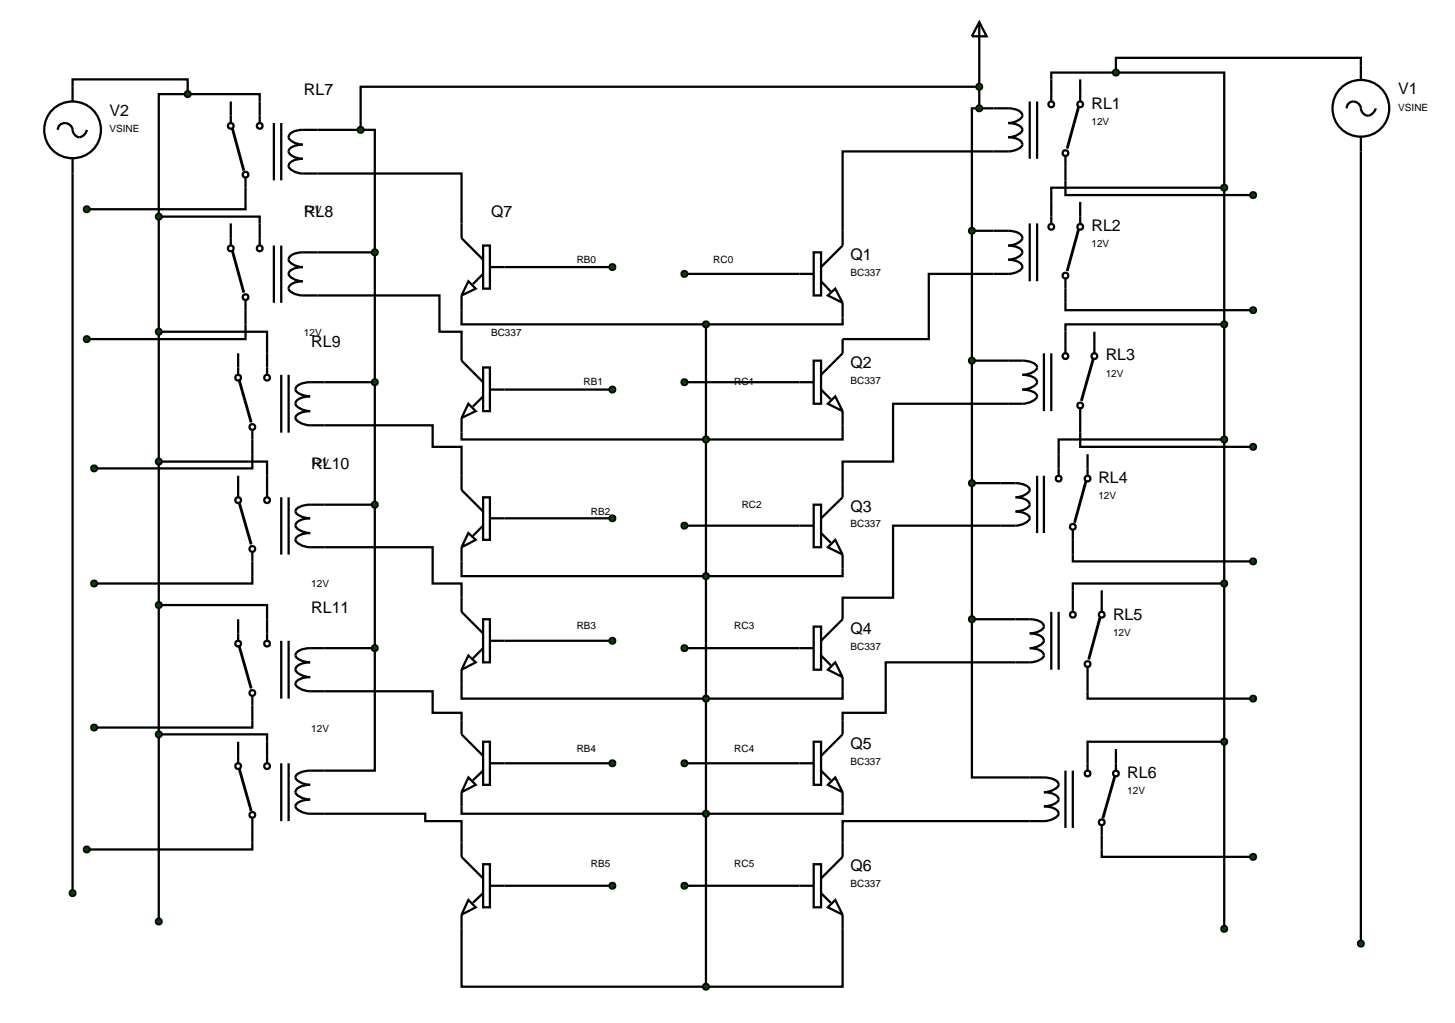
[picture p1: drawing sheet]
<svg xmlns="http://www.w3.org/2000/svg" width="257mm" height="180mm" viewBox="0 0 257 180" stroke-linecap="round" stroke-linejoin="round" font-family="sans-serif">
<g fill="none" stroke="#000" stroke-width=".4">
<path d="M12.8 15.3v-1.3h20.3v2.6M33.1 16.6h12.7v5.1M33.1 16.6h-5.1v21.6M40.7 17.9v3.8M172.7 19.1h5.1a2.98 2.98 0 0 1 2.4 .9 .91 .91 0 0 1-.7 1.2l-1.1 .4-.6 .1a3.2 3.2 0 0 1 2.4 .9 .88 .88 0 0 1-.7 1.1l-1.1 .4-.6 .1a2.98 2.98 0 0 1 2.4 .9 .85 .85 0 0 1-.7 1.2 7.4 7.4 0 0 1-4.3 .4h-26.6v16.6l-3.8 3.8M172.7 19.1h-1.3v21.6M172.7 15.3h-109.1v7.6M172.7 9v10.1M181.6 17.9v10.1M182.9 17.9v10.1M190.5 14v3.9M196.8 12.8h-11.4v5.1"/>
<path d="M196.8 12.8h19.1v20.3M240 11.5v-1.3h-43.2v2.6M12.8 30.6v126.9M28 38.2h17.8v5.1M28 38.2v124.3M40.7 39.4v3.9M43.3 31.3v5.6h-28M48.3 21.7v10.1M49.6 21.7v10.1M63.6 22.9h-10.2a2.98 2.98 0 0 0-2.4 .9 .91 .91 0 0 0 .7 1.2l1.1 .4 .6 .1a3.2 3.2 0 0 0-2.4 .9 .91 .91 0 0 0 .7 1.2l1.1 .3 .6 .1a2.98 2.98 0 0 0-2.4 .9 .91 .91 0 0 0 .7 1.2 6.7 6.7 0 0 0 4.3 .5h25.4v11.4l3.8 3.8M63.6 22.9h2.5v21.6M181.6 39.4v10.2"/>
<path d="M182.9 39.4v10.2M187.9 27.5v6.9h33.1M190.5 35.6v3.8M215.9 33.1h-30.5v6.3M215.9 33.1v130.7M240 26.7v139.7M28 58.5h19.1v7.6M43.3 52.9v6.9h-28M48.3 43.3v10.1M49.6 43.3v10.1M66.1 44.5h-12.7a2.98 2.98 0 0 0-2.4 .9 .91 .91 0 0 0 .7 1.2l1.1 .4 .6 .1a3.2 3.2 0 0 0-2.4 .9 .88 .88 0 0 0 .7 1.1l1.1 .4 .6 .1a2.98 2.98 0 0 0-2.4 .9 .85 .85 0 0 0 .7 1.2 7.4 7.4 0 0 0 4.3 .4h21.5v6.4h3.9v5.1l3.8 3.8M66.1 44.5v69.8"/>
<path d="M81.4 52.1v5.1h43.1M82.6 49.6l1.3 1.3-2.5 1.2zM85.2 43.3h1.2v7.6h-1.2zM85.2 48.3l-1.8 1.8M86.4 47.1h21.6M120.7 48.3h22.8M124.5 57.2v116.8M143.5 44.5h1.3v7.6h-1.3zM144.8 49.6l1.7 1.8M146 52.1l1.3-1.2 1.3 2.5zM148.6 53.4v3.8h-24.1M171.4 40.7h6.4a2.98 2.98 0 0 1 2.4 .9 .91 .91 0 0 1-.7 1.2l-1.1 .4-.6 .1a3.2 3.2 0 0 1 2.4 .9 .88 .88 0 0 1-.7 1.1l-1.1 .4-.6 .1a2.98 2.98 0 0 1 2.4 .9 .85 .85 0 0 1-.7 1.2 7.4 7.4 0 0 1-4.3 .4h-11.4v11.5h-15.2v2.5l-3.8 3.8"/>
<path d="M171.4 40.7v68.5M187.9 49.1v5.6h33.1M193 58.5v3.8M215.9 57.2h-28v5.1M42 62.3v3.8M44.5 75.8v6.8h-27.9M49.6 66.1v10.2M50.9 66.1v10.2M66.1 67.4h-11.4a3.2 3.2 0 0 0-2.5 .9l-.1 .4a2.77 2.77 0 0 0 2.6 1.2 3.2 3.2 0 0 0-2.5 .9 .9 .9 0 0 0 .7 1.2l1.2 .4 .6 .1a3.4 3.4 0 0 0-2.5 .9l-.1 .3a2.79 2.79 0 0 0 2.6 1.3h21.6v3.8h5.1v7.6l3.8 3.8M82.6 71.2l1.3 1.3-2.5 1.2zM85.2 64.8h1.2v7.7h-1.2zM85.2 69.9l-1.8 1.8"/>
<path d="M86.4 68.7h21.6M120.7 67.4h22.8M143.5 63.6h1.3v7.6h-1.3zM144.8 68.7l1.7 1.7M146 71.2l1.3-1.3 1.3 2.6zM148.6 72.5v5h-67.2v-3.8M171.4 63.6h8.9a3.4 3.4 0 0 1 2.5 .9 .9 .9 0 0 1-.7 1.2l-1.2 .3-.6 .1a3.2 3.2 0 0 1 2.5 .9 .9 .9 0 0 1-.7 1.2l-1.2 .4-.6 .1a3.4 3.4 0 0 1 2.5 .9l.1 .3a2.79 2.79 0 0 1-2.6 1.3h-22.8v10.2h-8.9v6.3l-3.8 3.7M184.1 62.3v10.2M185.4 62.3v10.2M190.5 72v6.8h30.5M215.9 77.5h-29.2v6.4M28 81.4h19.1v6.3"/>
<path d="M42 83.9v3.8M44.5 97.3v5.6h-27.9M49.6 87.7v10.1M50.9 87.7v10.1M66.1 89h-11.4a3.4 3.4 0 0 0-2.5 .9l-.1 .3a2.77 2.77 0 0 0 2.6 1.2 3.2 3.2 0 0 0-2.5 .9 .9 .9 0 0 0 .7 1.2l1.2 .4 .6 .1a3.4 3.4 0 0 0-2.5 .9l-.1 .3a2.79 2.79 0 0 0 2.6 1.3h21.6v6.4h5.1v5l3.8 3.8M81.4 96.5v5.1h67.2v-3.8M82.6 94l1.3 1.2-2.5 1.3zM85.2 87.7h1.2v7.5h-1.2zM85.2 92.7l-1.8 1.8M86.4 91.4h21.6M120.7 92.7h22.8M143.5 89h1.3v7.5h-1.3z"/>
<path d="M144.8 94l1.7 1.7M146 96.5l1.3-1.3 1.3 2.6zM171.4 85.2h7.7a3.3 3.3 0 0 1 2.4 .9l.1 .3a2.73 2.73 0 0 1-2.5 1.3 3.1 3.1 0 0 1 2.4 .9l.1 .4a2.7 2.7 0 0 1-2.5 1.2 3.3 3.3 0 0 1 2.4 .9l.1 .3a2.73 2.73 0 0 1-2.5 1.3h-21.6v12.7h-8.9v3.8l-3.8 3.8M182.9 83.9v10.1M184.1 83.9v10.1M189.2 93.5v5.5h31.8M191.8 80.1v3.8M28 106.7h19.1v6.3M42 109.2v3.8M49.6 113v10.2M50.9 113v10.2M66.1 114.3h-11.4a3.2 3.2 0 0 0-2.5 .9l-.1 .4a2.77 2.77 0 0 0 2.6 1.2 3.2 3.2 0 0 0-2.5 .9 .9 .9 0 0 0 .7 1.2l1.2 .4 .6 .1a3.4 3.4 0 0 0-2.5 .9l-.1 .3a2.79 2.79 0 0 0 2.6 1.3h21.6v3.8h5.1v3.8l3.8 3.8"/>
<path d="M66.1 114.3v21.6h-8.9a9 9 0 0 0-4.3 .3l-.7 .6-.1 .3a2.79 2.79 0 0 0 2.6 1.3 3.2 3.2 0 0 0-2.5 .9 .9 .9 0 0 0 .7 1.2l1.2 .4 .6 .1a3.4 3.4 0 0 0-2.5 .9l-.1 .3a2.79 2.79 0 0 0 2.6 1.3h20.3v1.3h6.4v6.3l3.8 3.8M81.4 118.1v5.1h67.2v-3.8M82.6 115.6l1.3 1.2-2.5 1.3zM85.2 109.2h1.2v7.6h-1.2zM85.2 114.3l-1.8 1.8M86.4 113h21.6M120.7 114.3h22.8M143.5 110.5h1.3v7.6h-1.3zM144.8 115.6l1.7 1.7M146 118.1l1.3-1.3 1.3 2.6zM171.4 109.2h10.2a2.98 2.98 0 0 1 2.4 .9 .85 .85 0 0 1-.7 1.2l-1.1 .3-.6 .1a2.98 2.98 0 0 1 2.4 .9 .91 .91 0 0 1-.7 1.2l-1.1 .4-.6 .1a2.98 2.98 0 0 1 2.4 .9 .85 .85 0 0 1-.7 1.2 7.3 7.3 0 0 1-4.2 .4h-22.9v8.9h-7.6v3.8l-3.8 3.8M171.4 109.2v27.9h10.2a8.7 8.7 0 0 1 4.3 .3 .91 .91 0 0 1 .7 1.3 3.3 3.3 0 0 1-2.5 1 3.2 3.2 0 0 1 2.5 .9l.1 .4a2.77 2.77 0 0 1-2.6 1.2 3.2 3.2 0 0 1 2.5 .9 .9 .9 0 0 1-.7 1.2 6.9 6.9 0 0 1-4.3 .5h-33v6.3l-3.8 3.8"/>
<path d="M185.4 107.9v10.2M186.7 107.9v10.2M191.8 117.6v5.6h29.2M194.3 104.1v3.8M215.9 102.9h-26.7v5M28 129.5h19.1v5.1M42 130.8v3.8M44.5 122.7v5.6h-27.9M49.6 134.6v10.2M50.9 134.6v10.2M81.4 139.7v3.8h67.2v-3.8M82.6 137.1l1.3 1.3-2.5 1.3z"/>
<path d="M85.2 130.8h1.2v7.6h-1.2zM85.2 135.9l-1.8 1.7M86.4 134.6h21.6M120.7 134.6h22.8M143.5 130.8h1.3v7.6h-1.3zM144.8 135.9l1.7 1.7M146 138.4l1.3-1.3 1.3 2.6zM187.9 135.9v10.1M189.2 135.9v10.1M196.8 132.1v3.8M215.9 130.8h-24.1v5.1M44.5 144.3v5.5h-29.2"/>
<path d="M82.6 158.7l1.3 1.3-2.5 1.3zM85.2 152.4h1.2v7.6h-1.2zM85.2 157.5l-1.8 1.7M86.4 156.2h21.6M120.7 156.2h22.8M143.5 152.4h1.3v7.6h-1.3zM144.8 157.5l1.7 1.7M147.3 158.7l1.3 2.6-2.6-1.3zM194.3 145.5v5.6h26.7M81.4 161.3v12.7h43.1M148.6 161.3v12.7h-24.1"/>
<circle cx="185.4" cy="18.4" r=".51"/>
<circle cx="190.5" cy="18.4" r=".51"/>
<circle cx="40.7" cy="22.2" r=".51"/>
<circle cx="43.3" cy="30.8" r=".51"/>
<circle cx="45.8" cy="22.2" r=".51"/>
<circle cx="185.4" cy="40" r=".51"/>
<circle cx="187.9" cy="27" r=".51"/>
<circle cx="190.5" cy="40" r=".51"/>
<circle cx="40.7" cy="43.8" r=".51"/>
<circle cx="43.3" cy="52.4" r=".51"/>
<circle cx="45.8" cy="43.8" r=".51"/>
<circle cx="187.9" cy="48.6" r=".51"/>
<circle cx="42" cy="66.6" r=".51"/>
<circle cx="44.5" cy="75.3" r=".51"/>
<circle cx="47.1" cy="66.6" r=".51"/>
<circle cx="187.9" cy="62.8" r=".51"/>
<circle cx="190.5" cy="71.5" r=".51"/>
<circle cx="193" cy="62.8" r=".51"/>
<circle cx="42" cy="88.2" r=".51"/>
<circle cx="44.5" cy="96.8" r=".51"/>
<circle cx="47.1" cy="88.2" r=".51"/>
<circle cx="186.7" cy="84.4" r=".51"/>
<circle cx="189.2" cy="92.9" r=".51"/>
<circle cx="191.8" cy="84.4" r=".51"/>
<circle cx="42" cy="113.5" r=".51"/>
<circle cx="47.1" cy="113.5" r=".51"/>
<circle cx="189.2" cy="108.4" r=".51"/>
<circle cx="191.8" cy="117.1" r=".51"/>
<circle cx="194.3" cy="108.4" r=".51"/>
<circle cx="42" cy="135.1" r=".51"/>
<circle cx="44.5" cy="122.2" r=".51"/>
<circle cx="47.1" cy="135.1" r=".51"/>
<circle cx="191.8" cy="136.4" r=".51"/>
<circle cx="196.8" cy="136.4" r=".51"/>
<circle cx="44.5" cy="143.7" r=".51"/>
<circle cx="194.3" cy="145" r=".51"/>
</g>
<path d="M190.2 18.9l-2 7.3M41 22.7l2 7.4M41 44.3l2 7.3M190.2 40.5l-2 7.3M42.2 67.1l2.1 7.4M192.8 63.3l-2.1 7.4M42.2 88.7l2.1 7.3M191.5 84.9l-2 7.3M42.2 114l2.1 7.4M194 108.9l-2 7.4M42.2 135.6l2.1 7.4M196.6 136.9l-2.1 7.4" fill="none" stroke="#000" stroke-width=".5"/>
<g fill="#004000" stroke="#000" stroke-width=".4">
<path d="M124.2 56.8l.3-.1-.5 .5zM124.5 56.7l.4 .2 .1 .3zM124.5 57.7l.5-.5-.2 .4zM124 57.2l.5 .5-.4-.2z"/>
<path d="M124.2 77.1l.3-.1-.5 .5zM124.5 77l.3 .1 .2 .4zM124.5 78l.5-.5-.2 .4zM124 77.5l.5 .5-.4-.2z"/>
<path d="M124.2 101.2l.3-.1-.5 .5zM124.5 101.1l.3 .1 .2 .4zM124.5 102.1l.5-.5-.2 .4zM124 101.6l.5 .5-.3-.1z"/>
<path d="M124.2 122.8l.3-.1-.5 .5zM124.5 122.7l.3 .1 .2 .4zM125 123.2l-.2 .4-.3 .1zM124 123.2l.5 .5-.4-.2z"/>
<path d="M124.2 143.1l.3-.1-.5 .5zM124.5 143l.3 .1 .2 .4zM124.5 144l.5-.5-.2 .4zM124 143.5l.5 .5-.3-.1z"/>
<path d="M124.2 173.6l.3-.1-.5 .5zM124.5 173.5l.3 .1 .2 .4zM125 174l-.2 .4-.3 .1zM124 174l.5 .5-.4-.2z"/>
<path d="M65.8 44.1l.3-.1-.5 .5zM66.1 44l.4 .2 .1 .3zM66.1 45l.5-.5-.1 .3zM65.6 44.5l.5 .5-.4-.2z"/>
<path d="M65.7 67.1l.4-.2-.5 .5zM66.1 66.9l.4 .2 .1 .3zM66.1 67.9l.5-.5-.1 .3zM65.6 67.4l.5 .5-.4-.2z"/>
<path d="M65.7 88.7l.4-.2-.5 .5zM66.1 88.5l.4 .2 .1 .3zM66.6 89l-.1 .3-.4 .2zM65.6 89l.5 .5-.4-.2z"/>
<path d="M65.8 113.9l.3-.1-.5 .5zM66.1 113.8l.4 .2 .1 .3zM66.1 114.8l.5-.5-.2 .4zM65.6 114.3l.5 .5-.3-.1z"/>
<path d="M171.1 40.3l.3-.1-.5 .5zM171.4 40.2l.3 .1 .2 .4zM171.4 41.2l.5-.5-.2 .4zM170.9 40.7l.5 .5-.4-.2z"/>
<path d="M171 63.3l.4-.2-.5 .5zM171.4 63.1l.3 .1 .2 .4zM171.4 64.1l.5-.5-.1 .3zM170.9 63.6l.5 .5-.4-.2z"/>
<path d="M171.1 84.8l.3-.1-.5 .5zM171.4 84.7l.3 .1 .2 .4zM171.4 85.7l.5-.5-.2 .4zM170.9 85.2l.5 .5-.4-.2z"/>
<path d="M171.1 108.8l.3-.1-.5 .5zM171.4 108.7l.3 .1 .2 .4zM171.9 109.2l-.2 .4-.3 .1zM170.9 109.2l.5 .5-.4-.2z"/>
</g>
<g fill="#004000">
<path d="M124.5 56.7l.5 .5-.5 .5-.5-.5z"/>
<path d="M124 77.5l.5-.5 .5 .5-.5 .5z"/>
<path d="M124.5 101.1l.5 .5-.5 .5-.5-.5z"/>
<path d="M124.5 122.7l.5 .5-.5 .5-.5-.5z"/>
<path d="M124.5 143l.5 .5-.5 .5-.5-.5z"/>
<path d="M124.5 173.5l.5 .5-.5 .5-.5-.5z"/>
<path d="M66.1 44l.5 .5-.5 .5-.5-.5z"/>
<path d="M65.6 67.4l.5-.5 .5 .5-.5 .5z"/>
<path d="M65.6 89l.5-.5 .5 .5-.5 .5z"/>
<path d="M66.1 113.8l.5 .5-.5 .5-.5-.5z"/>
<path d="M170.9 40.7l.5-.5 .5 .5-.5 .5z"/>
<path d="M170.9 63.6l.5-.5 .5 .5-.5 .5z"/>
<path d="M171.4 84.7l.5 .5-.5 .5-.5-.5z"/>
<path d="M171.4 108.7l.5 .5-.5 .5-.5-.5z"/>
</g>
<path d="M172.7 3.9l1.3 2.5h-2.6zM172.7 3.9v5.1" fill="none" stroke="#000" stroke-width=".4"/>
<g fill="#004000" stroke="#000" stroke-width=".4">
<path d="M172.4 18.7l.3-.1-.5 .5zM172.7 18.6l.4 .2 .1 .3zM172.7 19.6l.5-.5-.2 .4zM172.2 19.1l.5 .5-.4-.2z"/>
<path d="M172.3 15l.4-.2-.5 .5zM172.7 14.8l.3 .1 .2 .4zM172.7 15.8l.5-.5-.2 .4zM172.2 15.3l.5 .5-.4-.2z"/>
<path d="M63.2 22.6l.4-.2-.5 .5zM63.6 22.4l.3 .1 .2 .4zM63.6 23.4l.5-.5-.1 .3zM63.1 22.9l.5 .5-.4-.2z"/>
<path d="M14.9 36.6l.4-.2-.5 .5zM15.3 36.4l.4 .2 .1 .3zM15.8 36.9l-.1 .3-.4 .2zM14.8 36.9l.5 .5-.4-.2z"/>
<path d="M15 59.4l.3-.1-.5 .5zM15.3 59.3l.4 .2 .1 .3zM15.3 60.3l.5-.5-.1 .3zM14.8 59.8l.5 .5-.4-.2z"/>
<path d="M16.3 82.2l.3-.1-.5 .5zM16.6 82.1l.3 .1 .2 .4zM16.6 83.1l.5-.5-.2 .4zM16.1 82.6l.5 .5-.4-.2z"/>
<path d="M16.3 102.5l.3-.1-.5 .5zM16.6 102.4l.3 .1 .2 .4zM16.6 103.4l.5-.5-.2 .4zM16.1 102.9l.5 .5-.3-.1z"/>
<path d="M16.3 127.9l.3-.1-.5 .5zM16.6 127.8l.3 .1 .2 .4zM16.6 128.8l.5-.5-.2 .4zM16.1 128.3l.5 .5-.3-.1z"/>
<path d="M14.9 149.5l.4-.2-.5 .5zM15.3 149.3l.4 .2 .1 .3zM15.8 149.8l-.2 .4-.3 .1zM14.8 149.8l.5 .5-.3-.1z"/>
<path d="M27.6 162.2l.4-.2-.5 .5zM28 162l.4 .2 .1 .3zM28 163l.5-.5-.1 .3zM27.5 162.5l.5 .5-.3-.1z"/>
<path d="M27.6 37.9l.4-.2-.5 .5zM28 37.7l.4 .2 .1 .3zM28.5 38.2l-.1 .3-.4 .2zM27.5 38.2l.5 .5-.4-.2z"/>
<path d="M27.7 58.1l.3-.1-.5 .5zM28 58l.4 .2 .1 .3zM28 59l.5-.5-.1 .3zM27.5 58.5l.5 .5-.4-.2z"/>
<path d="M27.6 81.1l.4-.2-.5 .5zM28 80.9l.4 .2 .1 .3zM28 81.9l.5-.5-.1 .3zM27.5 81.4l.5 .5-.4-.2z"/>
<path d="M27.7 106.3l.3-.1-.5 .5zM28 106.2l.4 .2 .1 .3zM28 107.2l.5-.5-.2 .4zM27.5 106.7l.5 .5-.3-.1z"/>
<path d="M27.7 129.1l.3-.1-.5 .5zM28 129l.4 .2 .1 .3zM28.5 129.5l-.1 .3-.4 .2zM27.5 129.5l.5 .5-.3-.1z"/>
<path d="M220.7 34l.3-.1-.5 .5zM221 33.9l.4 .2 .1 .3zM221 34.9l.5-.5-.1 .3zM220.5 34.4l.5 .5-.3-.1z"/>
<path d="M220.6 54.4l.4-.2-.5 .5zM221 54.2l.4 .2 .1 .3zM221 55.2l.5-.5-.1 .3zM220.5 54.7l.5 .5-.3-.1z"/>
<path d="M220.6 78.5l.4-.2-.5 .5zM221 78.3l.4 .2 .1 .3zM221 79.3l.5-.5-.1 .3zM220.5 78.8l.5 .5-.3-.1z"/>
<path d="M220.6 98.7l.4-.2-.5 .5zM221 98.5l.4 .2 .1 .3zM221 99.5l.5-.5-.2 .4zM220.5 99l.5 .5-.3-.1z"/>
<path d="M220.6 122.9l.4-.2-.5 .5zM221 122.7l.3 .1 .2 .4zM221.5 123.2l-.1 .3-.4 .2zM220.5 123.2l.5 .5-.4-.2z"/>
<path d="M220.6 150.8l.4-.2-.5 .5zM221 150.6l.4 .2 .1 .3zM221 151.6l.5-.5-.2 .4zM220.5 151.1l.5 .5-.3-.1z"/>
<path d="M215.5 163.5l.4-.2-.5 .5zM215.9 163.3l.4 .2 .1 .3zM216.4 163.8l-.1 .3-.4 .2zM215.4 163.8l.5 .5-.4-.2z"/>
<path d="M215.6 130.4l.3-.1-.5 .5zM215.9 130.3l.4 .2 .1 .3zM216.4 130.8l-.1 .3-.4 .2zM215.4 130.8l.5 .5-.4-.2z"/>
<path d="M215.6 102.5l.3-.1-.5 .5zM215.9 102.4l.4 .2 .1 .3zM216.4 102.9l-.1 .3-.4 .2zM215.4 102.9l.5 .5-.4-.2z"/>
<path d="M215.5 77.2l.4-.2-.5 .5zM215.9 77l.4 .2 .1 .3zM216.4 77.5l-.1 .3-.4 .2zM215.4 77.5l.5 .5-.4-.2z"/>
<path d="M215.6 56.8l.3-.1-.5 .5zM215.9 56.7l.4 .2 .1 .3zM216.4 57.2l-.1 .3-.4 .2zM215.4 57.2l.5 .5-.4-.2z"/>
<path d="M215.6 32.7l.3-.1-.5 .5zM215.9 32.6l.4 .2 .1 .3zM216.4 33.1l-.1 .3-.4 .2zM215.4 33.1l.5 .5-.4-.2z"/>
</g>
<g fill="#004000">
<path d="M172.7 18.6l.5 .5-.5 .5-.5-.5z"/>
<path d="M172.2 15.3l.5-.5 .5 .5-.5 .5z"/>
<path d="M63.1 22.9l.5-.5 .5 .5-.5 .5z"/>
<path d="M14.8 36.9l.5-.5 .5 .5-.5 .5z"/>
<path d="M15.3 59.3l.5 .5-.5 .5-.5-.5z"/>
<path d="M16.6 82.1l.5 .5-.5 .5-.5-.5z"/>
<path d="M16.6 102.4l.5 .5-.5 .5-.5-.5z"/>
<path d="M16.6 127.8l.5 .5-.5 .5-.5-.5z"/>
<path d="M14.8 149.8l.5-.5 .5 .5-.5 .5z"/>
<path d="M28 162l.5 .5-.5 .5-.5-.5z"/>
<path d="M27.5 38.2l.5-.5 .5 .5-.5 .5z"/>
<path d="M28 58l.5 .5-.5 .5-.5-.5z"/>
<path d="M27.5 81.4l.5-.5 .5 .5-.5 .5z"/>
<path d="M28 106.2l.5 .5-.5 .5-.5-.5z"/>
<path d="M28 129l.5 .5-.5 .5-.5-.5z"/>
<path d="M221 33.9l.5 .5-.5 .5-.5-.5z"/>
<path d="M220.5 54.7l.5-.5 .5 .5-.5 .5z"/>
<path d="M220.5 78.8l.5-.5 .5 .5-.5 .5z"/>
<path d="M220.5 99l.5-.5 .5 .5-.5 .5z"/>
<path d="M220.5 123.2l.5-.5 .5 .5-.5 .5z"/>
<path d="M220.5 151.1l.5-.5 .5 .5-.5 .5z"/>
<path d="M215.9 163.3l.5 .5-.5 .5-.5-.5z"/>
<path d="M215.9 130.3l.5 .5-.5 .5-.5-.5z"/>
<path d="M215.9 102.4l.5 .5-.5 .5-.5-.5z"/>
<path d="M215.9 77l.5 .5-.5 .5-.5-.5z"/>
<path d="M215.9 56.7l.5 .5-.5 .5-.5-.5z"/>
<path d="M215.9 32.6l.5 .5-.5 .5-.5-.5z"/>
</g>
<g fill="none" stroke="#000" stroke-width=".4">
<path d="M237.5 19.1a1.29 1.29 0 0 1 1.5-1.2 1.29 1.29 0 0 1 1.1 1.5 1.21 1.21 0 0 0 1 1 1.21 1.21 0 0 0 1.2-.6l.3-.7M240 11.5v2.5M240 24.2v2.5"/>
<circle cx="240" cy="19.1" r="5"/>
</g>
<path d="M196.4 12.5l.4-.2-.5 .5zM196.8 12.3l.3 .1 .2 .4zM196.8 13.3l.5-.5-.1 .3zM196.3 12.8l.5 .5-.4-.2z" fill="#004000" stroke="#000" stroke-width=".4"/>
<path d="M196.3 12.8l.5-.5 .5 .5-.5 .5z" fill="#004000"/>
<g fill="none" stroke="#000" stroke-width=".4">
<path d="M12.8 15.3v2.6M10.2 22.9a1.34 1.34 0 0 1 1.5-1.2 1.34 1.34 0 0 1 1.2 1.5 1.2 1.2 0 0 0 1.1 1 1.2 1.2 0 0 0 1.2-1l.1-.3M12.8 28v2.6"/>
<circle cx="12.8" cy="22.9" r="5"/>
</g>
<g fill="#004000" stroke="#000" stroke-width=".4">
<path d="M32.7 16.3l.4-.2-.5 .5zM33.1 16.1l.4 .2 .1 .3zM33.1 17.1l.5-.5-.1 .3zM32.6 16.6l.5 .5-.3-.1z"/>
<path d="M12.5 157.1l.3-.1-.5 .5zM12.8 157l.3 .1 .2 .4zM12.8 158l.5-.5-.2 .4zM12.3 157.5l.5 .5-.3-.1z"/>
<path d="M239.6 166.1l.4-.2-.5 .5zM240 165.9l.4 .2 .1 .3zM240.5 166.4l-.1 .3-.4 .2zM239.5 166.4l.5 .5-.4-.2z"/>
<path d="M107.7 46.7l.3-.1-.5 .5zM108 46.6l.4 .2 .1 .3zM108.5 47.1l-.1 .3-.4 .2zM107.5 47.1l.5 .5-.3-.1z"/>
<path d="M107.6 68.4l.4-.2-.5 .5zM108 68.2l.4 .2 .1 .3zM108.5 68.7l-.1 .3-.4 .2zM107.5 68.7l.5 .5-.3-.1z"/>
<path d="M107.7 91l.3-.1-.5 .5zM108 90.9l.4 .2 .1 .3zM108.5 91.4l-.2 .4-.3 .1zM107.5 91.4l.5 .5-.3-.1z"/>
<path d="M107.6 112.7l.4-.2-.5 .5zM108 112.5l.4 .2 .1 .3zM108.5 113l-.2 .4-.3 .1zM107.5 113l.5 .5-.3-.1z"/>
<path d="M107.6 134.3l.4-.2-.5 .5zM108 134.1l.3 .1 .2 .4zM108.5 134.6l-.1 .3-.4 .2zM107.5 134.6l.5 .5-.3-.1z"/>
<path d="M107.7 155.8l.3-.1-.5 .5zM108 155.7l.4 .2 .1 .3zM108.5 156.2l-.2 .4-.3 .1zM107.5 156.2l.5 .5-.3-.1z"/>
<path d="M120.3 48l.4-.2-.5 .5zM120.7 47.8l.4 .2 .1 .3zM121.2 48.3l-.1 .3-.4 .2zM120.2 48.3l.5 .5-.4-.2z"/>
<path d="M120.3 67.1l.4-.2-.5 .5zM120.7 66.9l.4 .2 .1 .3zM121.2 67.4l-.1 .3-.4 .2zM120.2 67.4l.5 .5-.3-.1z"/>
<path d="M120.4 92.3l.3-.1-.5 .5zM120.7 92.2l.4 .2 .1 .3zM121.2 92.7l-.2 .4-.3 .1zM120.2 92.7l.5 .5-.3-.1z"/>
<path d="M120.3 114l.4-.2-.5 .5zM120.7 113.8l.3 .1 .2 .4zM121.2 114.3l-.2 .4-.3 .1zM120.2 114.3l.5 .5-.3-.1z"/>
<path d="M120.3 134.3l.4-.2-.5 .5zM120.7 134.1l.3 .1 .2 .4zM121.2 134.6l-.1 .3-.4 .2zM120.2 134.6l.5 .5-.3-.1z"/>
<path d="M120.4 155.8l.3-.1-.5 .5zM120.7 155.7l.4 .2 .1 .3zM121.2 156.2l-.2 .4-.3 .1zM120.2 156.2l.5 .5-.3-.1z"/>
</g>
<g fill="#004000">
<path d="M32.6 16.6l.5-.5 .5 .5-.5 .5z"/>
<path d="M12.8 157l.5 .5-.5 .5-.5-.5z"/>
<path d="M240 165.9l.5 .5-.5 .5-.5-.5z"/>
<path d="M107.5 47.1l.5-.5 .5 .5-.5 .5z"/>
<path d="M107.5 68.7l.5-.5 .5 .5-.5 .5z"/>
<path d="M107.5 91.4l.5-.5 .5 .5-.5 .5z"/>
<path d="M107.5 113l.5-.5 .5 .5-.5 .5z"/>
<path d="M107.5 134.6l.5-.5 .5 .5-.5 .5z"/>
<path d="M107.5 156.2l.5-.5 .5 .5-.5 .5z"/>
<path d="M120.2 48.3l.5-.5 .5 .5-.5 .5z"/>
<path d="M120.2 67.4l.5-.5 .5 .5-.5 .5z"/>
<path d="M120.2 92.7l.5-.5 .5 .5-.5 .5z"/>
<path d="M120.2 114.3l.5-.5 .5 .5-.5 .5z"/>
<path d="M120.2 134.6l.5-.5 .5 .5-.5 .5z"/>
<path d="M120.2 156.2l.5-.5 .5 .5-.5 .5z"/>
</g>
<g font-size="2.8">
<text x="53.6" y="16.8">RL7</text>
<text x="246.6" y="16.6">V1</text>
<text x="19.3" y="20.5">V2</text>
<text x="192.5" y="19.2">RL1</text>
<text x="53.6" y="38.3">RL8</text>
<text x="86.6" y="38.3">Q7</text>
<text x="192.5" y="40.8">RL2</text>
<text x="150" y="45.9">Q1</text>
<text x="54.9" y="61.2">RL9</text>
<text x="150" y="64.9">Q2</text>
<text x="195" y="63.6">RL3</text>
<text x="54.9" y="82.8">RL10</text>
<text x="193.7" y="85.2">RL4</text>
<text x="150" y="90.3">Q3</text>
<text x="54.9" y="108.1">RL11</text>
<text x="150" y="111.8">Q4</text>
<text x="196.3" y="109.3">RL5</text>
<text x="150" y="132.1">Q5</text>
<text x="198.8" y="137.2">RL6</text>
<text x="150" y="153.7">Q6</text>
</g>
<g font-size="1.8">
<text x="19.3" y="23.3">VSINE</text>
<text x="192.5" y="22">12V</text>
<text x="246.6" y="19.5">VSINE</text>
<text x="53.6" y="37.6">12V</text>
<text x="101.7" y="46.3">RB0</text>
<text x="125.8" y="46.3">RC0</text>
<text x="192.5" y="43.6">12V</text>
<text x="150" y="48.7">BC337</text>
<text x="53.6" y="59.2">12V</text>
<text x="86.6" y="59.2">BC337</text>
<text x="102.9" y="67.9">RB1</text>
<text x="129.5" y="67.9">RC1</text>
<text x="150" y="67.7">BC337</text>
<text x="195" y="66.4">12V</text>
<text x="54.9" y="82.1">12V</text>
<text x="130.8" y="89.5">RC2</text>
<text x="193.7" y="88">12V</text>
<text x="104.2" y="90.8">RB2</text>
<text x="150" y="93">BC337</text>
<text x="54.9" y="103.6">12V</text>
<text x="101.7" y="111">RB3</text>
<text x="129.5" y="111">RC3</text>
<text x="196.3" y="112.1">12V</text>
<text x="150" y="114.6">BC337</text>
<text x="54.9" y="129">12V</text>
<text x="101.7" y="132.6">RB4</text>
<text x="129.5" y="132.6">RC4</text>
<text x="150" y="134.9">BC337</text>
<text x="198.8" y="140">12V</text>
<text x="104.2" y="152.9">RB5</text>
<text x="129.5" y="152.9">RC5</text>
<text x="150" y="156.5">BC337</text>
</g>
</svg>
